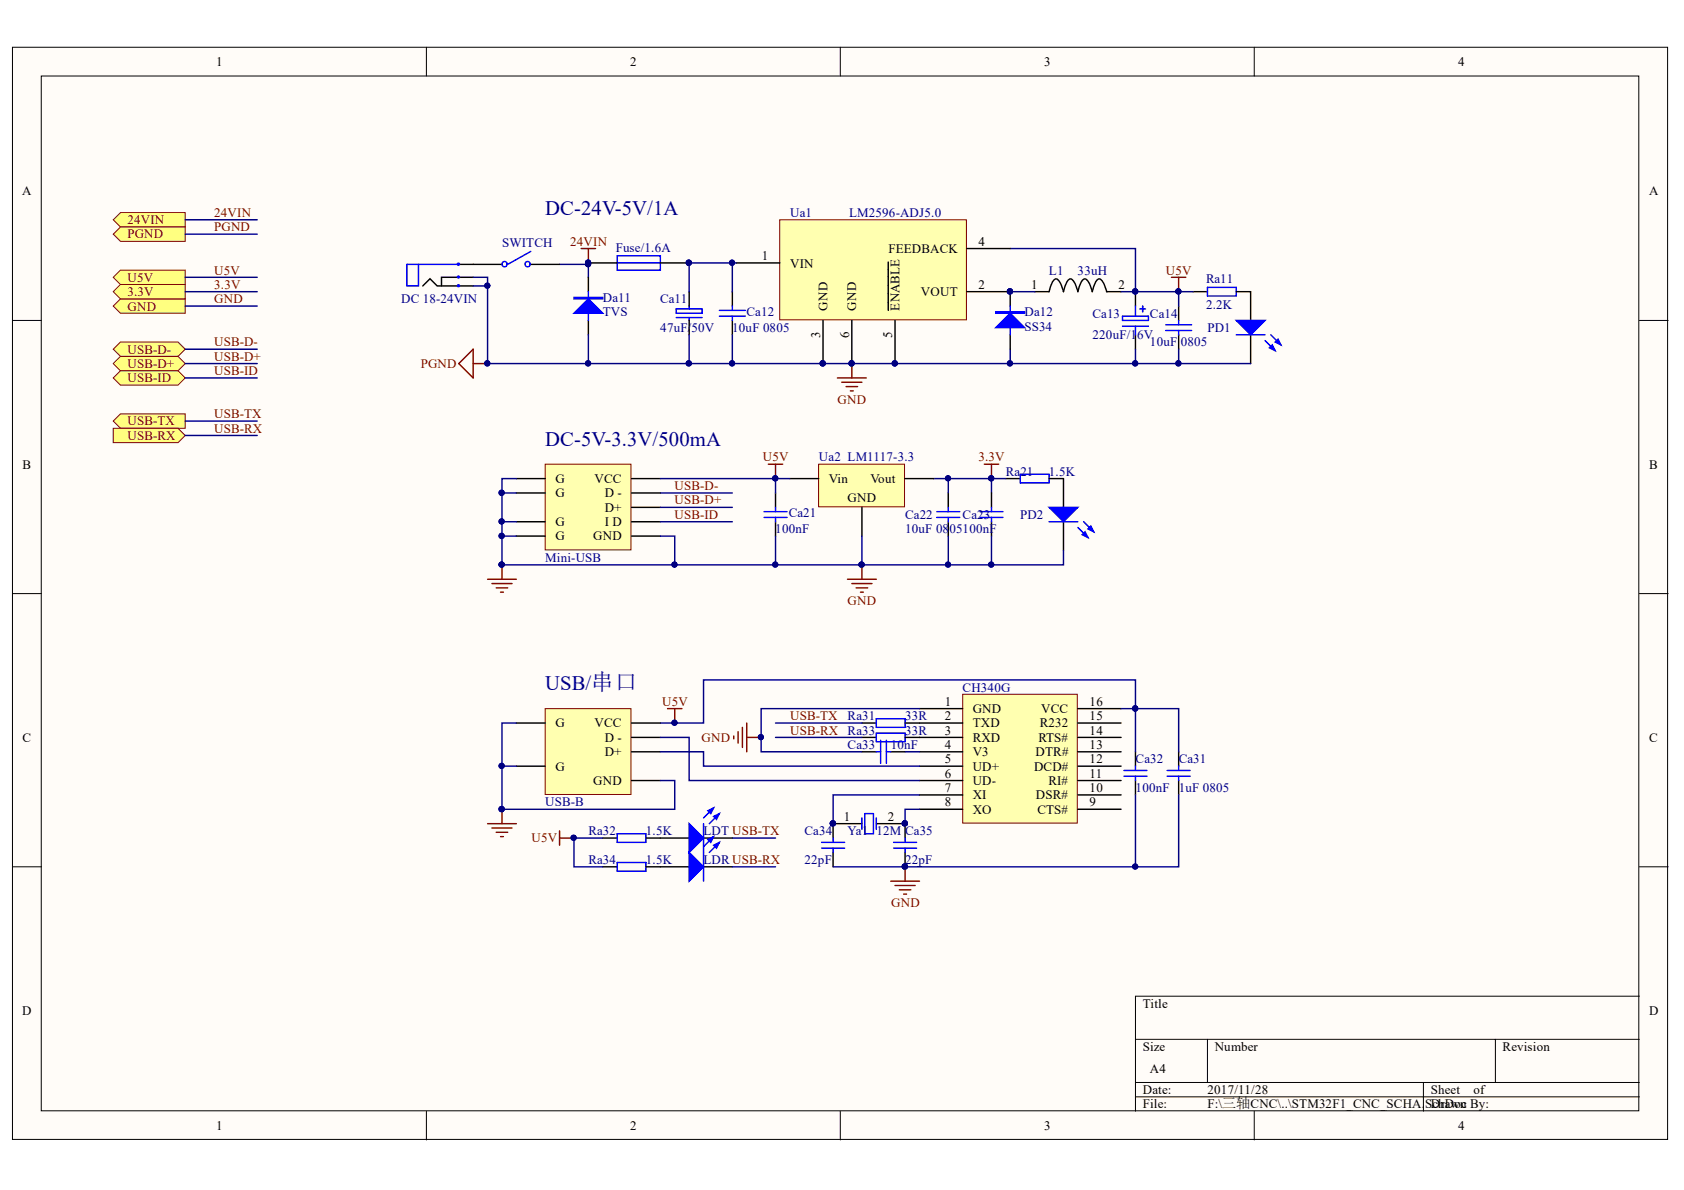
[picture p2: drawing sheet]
<svg xmlns="http://www.w3.org/2000/svg" width="297mm" height="210mm" viewBox="0 0 297 210" stroke-linecap="round" stroke-linejoin="round" font-family="sans-serif">
<g fill="#fffcf8" stroke="#000" stroke-width=".18">
<path d="M2.2 8.3h291.9v192.7h-291.9z"/>
<path d="M7.3 13.4h281.8v182.5h-281.8z"/>
</g>
<g fill="none" stroke="#000" stroke-width=".18">
<path d="M75.2 8.3v5.1M148.2 8.3v5.1M221.2 8.3v5.1M2.2 56.5h5.1M289.2 56.5h5M2.2 104.7h5.1M289.2 104.7h5M2.2 152.9h5.1M289.2 152.9h5M289.2 175.7h-88.9v20.3M75.2 196v5.1M148.2 196v5.1"/>
<path d="M200.3 183.3h88.9M200.3 190.9h88.9M200.3 193.5h88.9M213 183.3v7.6M221.2 196v5.1M251.1 190.9v5.1M263.8 183.3v7.6"/>
</g>
<path d="M177.4 84.4h2.6M185 84.4h2.6v5.1M187.6 92v5.1" fill="none" stroke="#000" stroke-width=".25"/>
<path d="M180 83.7h5v1.5h-5z" fill="none" stroke="#00f" stroke-width=".25"/>
<path d="M185 89.5h5.1l-2.5 2.5z" fill="#00f"/>
<path d="M185 89.5h5.1l-2.5 2.5zM190.1 93l1.8 1.8M191.1 92l1.8 1.8" fill="none" stroke="#00f" stroke-width=".25"/>
<path d="M190.9 94.3l.5-.5 .5 1z" fill="#00f"/>
<path d="M190.9 94.3l.5-.5 .5 1z" fill="none" stroke="#00f" stroke-width=".25"/>
<path d="M191.9 93.3l.5-.5 .5 1z" fill="#00f"/>
<g fill="none" stroke="#00f" stroke-width=".25">
<path d="M119.3 54.5h4.5v.8h-4.5zM119.3 56h4.5M121.6 54v.5M121.6 56v.5M126.9 55.8h4.6M126.9 54.7h4.6M129.2 54v.7M129.2 55.8v.7M175.6 55h5.1v.3h-5.1zM175.6 55.1h5.1M178.2 54v5.1M198 55.8h4.6v.7h-4.6z"/>
<path d="M198 57.5h4.6M200.3 54v1.8M200.3 57.5v1.6M201.6 54v1M185 92h5.1M191.9 93.3l.5-.5 .5 1z"/>
</g>
<path d="M102.5 43.8h2.5M103.8 43.8v2.6M206.6 48.9h2.6M207.9 48.9v2.6M80.9 64.1l2.6-2.5v5.1zM83.5 64.1h2.5" fill="none" stroke="#800000" stroke-width=".25"/>
<g fill="#000080" stroke="#000080" stroke-width=".18">
<circle cx="85.9" cy="64.1" r=".46"/>
<circle cx="103.7" cy="46.3" r=".46"/>
<circle cx="178.1" cy="64.1" r=".46"/>
<circle cx="200.2" cy="64.1" r=".46"/>
<circle cx="207.9" cy="51.4" r=".46"/>
</g>
<path d="M121.6 51.5v2.5M121.6 56.5v2.6M129.2 51.5v2.5M129.2 56.5v2.6M178.2 59.1v2.5M182.5 51.5h2.5a2.88 2.88 0 0 1 1.2-2.3 2.02 2.02 0 0 1 1.2 1.7l.2 .6a2.88 2.88 0 0 1 1.1-2.3 2.02 2.02 0 0 1 1.2 1.7l.2 .6a2.88 2.88 0 0 1 1.2-2.3 2.02 2.02 0 0 1 1.2 1.7l.2 .6a2.88 2.88 0 0 1 1.1-2.3 2.02 2.02 0 0 1 1.2 1.7l.2 .6h2.5M200.3 59.1v2.5" fill="none" stroke="#000" stroke-width=".25"/>
<path d="M178.2 61.6v2.5M200.3 61.6v2.5" fill="none" stroke="#000080" stroke-width=".25"/>
<path d="M175.6 57.8l2.6-2.5 2.5 2.5z" fill="#00f"/>
<path d="M175.6 57.8l2.6-2.5 2.5 2.5zM205.6 58.3h4.6M205.6 57.3h4.6M207.9 56.5v.8M207.9 58.3v.8" fill="none" stroke="#00f" stroke-width=".25"/>
<path d="M129.2 59.1v5M178.2 43.8h22.1v7.7" fill="none" stroke="#000080" stroke-width=".25"/>
<circle cx="129.1" cy="64.1" r=".46" fill="#000080" stroke="#000080" stroke-width=".18"/>
<path d="M207.9 54v2.5M207.9 59.1v2.5" fill="none" stroke="#000" stroke-width=".25"/>
<path d="M137.5 38.8h33v17.6h-33z" fill="#ffffb0" stroke="#800000" stroke-width=".18"/>
<path d="M129.9 46.4h7.7M145.2 56.5v7.6M156.7 46.2v8.5M157.9 56.5v7.6M170.6 51.5h7.6M170.6 43.8h7.6M210.4 51.5h2.6M218.1 51.5h2.5v5M220.6 59.1v5" fill="none" stroke="#000" stroke-width=".25"/>
<g fill="#000080" stroke="#000080" stroke-width=".18">
<circle cx="145.1" cy="64.1" r=".47"/>
<circle cx="157.8" cy="64.1" r=".46"/>
</g>
<path d="M213 50.7h5.1v1.5h-5.1z" fill="none" stroke="#00f" stroke-width=".25"/>
<path d="M218.1 56.5h5l-2.5 2.6z" fill="#00f"/>
<path d="M218.1 56.5h5l-2.5 2.6zM224.2 59.1l1.7 1.7M223.1 60.1l1.8 1.7" fill="none" stroke="#00f" stroke-width=".25"/>
<path d="M223.9 61.3l.5-.5 .5 1z" fill="#00f"/>
<path d="M223.9 61.3l.5-.5 .5 1z" fill="none" stroke="#00f" stroke-width=".25"/>
<path d="M224.9 60.3l.5-.5 .5 1z" fill="#00f"/>
<g fill="none" stroke="#00f" stroke-width=".25">
<path d="M108.9 45.1h7.6v2.5h-7.6zM108.9 46.4h7.6M218.1 59.1h5M224.9 60.3l.5-.5 .5 1zM134.8 90.3h4M134.8 91.3h4M136.8 89.5v.8M136.8 91.3v.7M165.2 90.3h4.1M165.2 91.3h4.1M167.3 89.5v.8M167.3 91.3v.7"/>
<path d="M172.9 90.3h4M172.9 91.3h4M174.9 89.5v.8M174.9 91.3v.7"/>
</g>
<path d="M129.2 46.4v5.1M178.2 51.5h4.3M207.9 51.5h2.5M164.7 84.4h2.6M167.3 87v-2.6h7.6v2.6M174.9 84.4h2.5" fill="none" stroke="#000080" stroke-width=".25"/>
<g fill="#000080" stroke="#000080" stroke-width=".18">
<circle cx="207.9" cy="51.4" r=".46"/>
<circle cx="129.1" cy="46.3" r=".46"/>
<circle cx="103.7" cy="46.3" r=".46"/>
<circle cx="121.5" cy="46.3" r=".47"/>
<circle cx="136.7" cy="84.4" r=".46"/>
<circle cx="174.8" cy="84.4" r=".46"/>
<circle cx="167.2" cy="84.4" r=".46"/>
</g>
<path d="M103.8 46.4h5.1M116.5 46.4h5.1M136.8 87v2.5M136.8 92v2.6M167.3 87v2.5M167.3 92v2.6M174.9 87v2.5M174.9 92v2.6" fill="none" stroke="#000" stroke-width=".25"/>
<path d="M135.5 81.9h2.6M136.8 81.9v2.5M173.6 81.9h2.6M174.9 81.9v2.5" fill="none" stroke="#800000" stroke-width=".25"/>
<path d="M144.4 81.9h15.1v7.5h-15.1z" fill="#ffffb0" stroke="#800000" stroke-width=".18"/>
<path d="M74.6 50.4l1.2-1.2 1.3 1.2h6.4M80.9 46.6h2.6M83.5 48.9h-5.6v1.5M139.3 84.4h5.1M152 89.5v5.1M159.7 84.4h5" fill="none" stroke="#000" stroke-width=".25"/>
<path d="M103.8 46.4v.2h-5.1M197.7 51.5h10.2v2.5M207.9 64.1h12.7M136.8 94.6v5h15.2M139.3 84.4h-2.5v2.6M174.9 94.6v5h12.7v-2.5" fill="none" stroke="#000080" stroke-width=".25"/>
<g fill="#000080" stroke="#000080" stroke-width=".18">
<circle cx="174.8" cy="99.6" r=".46"/>
<circle cx="136.7" cy="84.4" r=".46"/>
<circle cx="136.7" cy="99.6" r=".46"/>
<circle cx="152" cy="99.6" r=".46"/>
<circle cx="207.9" cy="51.4" r=".46"/>
<circle cx="207.8" cy="64.1" r=".46"/>
<circle cx="103.7" cy="46.6" r=".46"/>
<circle cx="103.7" cy="46.3" r=".46"/>
</g>
<path d="M73.8 46.6v3.8h-2v-3.8h9.1" fill="none" stroke="#00f" stroke-width=".25"/>
<g fill="#00f" stroke="#00f" stroke-width=".18">
<circle cx="80.9" cy="46.6" r=".22"/>
<circle cx="80.9" cy="48.9" r=".21"/>
<circle cx="80.9" cy="50.4" r=".22"/>
</g>
<path d="M96.2 81.9h15.1v15.1h-15.1z" fill="#ffffb0" stroke="#800000" stroke-width=".18"/>
<path d="M91.1 84.4h5.1M91.1 87h5.1M91.1 92h5.1M91.1 94.6h5.1M111.4 84.4h5.1M111.4 87h5.1M111.4 89.5h5.1M111.4 92h5.1M111.4 94.6h5.1" fill="none" stroke="#000" stroke-width=".25"/>
<path d="M88.5 99.6v2.6M86 102.2h5.1M86.8 102.9h3.5M87.5 103.7h2.1M88.3 104.5h.5" fill="none" stroke="#800000" stroke-width=".25"/>
<g fill="#000080" stroke="#000080" stroke-width=".18">
<circle cx="88.5" cy="99.6" r=".46"/>
<circle cx="88.5" cy="86.9" r=".47"/>
<circle cx="88.5" cy="92" r=".46"/>
<circle cx="88.5" cy="94.5" r=".47"/>
<circle cx="119" cy="99.6" r=".46"/>
<circle cx="136.7" cy="84.4" r=".46"/>
<circle cx="136.7" cy="99.6" r=".46"/>
</g>
<path d="M88.5 87h2.6M88.5 92h2.6M88.5 94.6h2.6M91.1 84.4h-2.6v15.2h30.5v-5h-2.5M116.5 87h12.7M116.5 92h12.7M116.5 84.4h20.3M116.5 89.5h12.7M119 99.6h17.8" fill="none" stroke="#000080" stroke-width=".25"/>
<path d="M96.2 125h15.1v15.1h-15.1z" fill="#ffffb0" stroke="#800000" stroke-width=".18"/>
<path d="M91.1 127.5h5.1M91.1 135.1h5.1M111.4 127.5h5.1M111.4 130.1h5.1M111.4 132.6h5.1M111.4 137.7h5.1" fill="none" stroke="#000" stroke-width=".25"/>
<path d="M86 145.3h5.1M86.8 146h3.5M87.5 146.8h2.1M88.3 147.6h.5M88.5 142.8v2.5" fill="none" stroke="#800000" stroke-width=".25"/>
<g fill="#000080" stroke="#000080" stroke-width=".18">
<circle cx="88.5" cy="142.7" r=".47"/>
<circle cx="88.5" cy="135.1" r=".46"/>
</g>
<path d="M88.5 135.1h2.6M91.1 127.5h-2.6v15.3h30.5v-5.1h-2.5" fill="none" stroke="#000080" stroke-width=".25"/>
<path d="M169.8 122.5h20.2v22.7h-20.2z" fill="#ffffb0" stroke="#800000" stroke-width=".18"/>
<g fill="none" stroke="#000" stroke-width=".25">
<path d="M152 132.6h2.6M157.1 132.6h2.6M162.2 125h7.6M162.2 127.5h7.6M162.2 130.1h7.6M162.2 132.6h7.6M162.2 135.1h7.6M162.2 137.7h7.6M190.1 125h7.6M190.1 127.5h7.6M190.1 130.1h7.6M190.1 132.6h7.6"/>
<path d="M190.1 135.1h7.6M190.1 137.7h7.6M200.3 132.6v2.5M200.3 137.7v2.5M207.9 132.6v2.5M207.9 137.7v2.5M147 145.3h5M147 150.4v2.5M154.6 145.3h5.1M162.2 140.2h7.6M162.2 142.8h7.6M190.1 140.2h7.6"/>
<path d="M190.1 142.8h7.6"/>
</g>
<g fill="none" stroke="#00f" stroke-width=".25">
<path d="M154.6 132.6h.7M155.3 130.6v4M156.3 130.6v4M156.3 132.6h.8M198.3 136.9h4M198.3 135.9h4M200.3 135.1v.8M200.3 136.9v.8M205.9 136.9h4M205.9 135.9h4M207.9 135.1v.8M207.9 136.9v.8"/>
<path d="M144.9 149.6h4.1M147 149.6v.8M152 144.3v2M152.5 143.5h1.6v3.6h-1.6zM154.6 144.3v2"/>
</g>
<path d="M116.5 130.1h5.1v7.6h40.6M116.5 132.6h7.6v2.5h38.1M159.7 132.6h2.5M162.2 125h-27.9v7.6h17.7M200.3 125v7.6M147 152.9h53.3M162.2 142.8h-2.5v2.5M162.2 140.2h-15.2v5.1M200.3 140.2v12.7h7.6v-12.7" fill="none" stroke="#000080" stroke-width=".25"/>
<g fill="#000080" stroke="#000080" stroke-width=".18">
<circle cx="134.2" cy="130" r=".46"/>
<circle cx="200.2" cy="125" r=".46"/>
<circle cx="200.2" cy="152.8" r=".46"/>
<circle cx="119" cy="127.5" r=".46"/>
</g>
<path d="M117.7 125h2.6M119 125v2.5" fill="none" stroke="#800000" stroke-width=".25"/>
<path d="M20 38.8l1.2-1.3h11.5v2.5h-11.5z" fill-rule="evenodd" fill="#ffff80" stroke="#800000" stroke-width=".18"/>
<path d="M32.7 38.8h12.7" fill="none" stroke="#000080" stroke-width=".25"/>
<path d="M20 41.3l1.2-1.3h11.5v2.6h-11.5z" fill-rule="evenodd" fill="#ffff80" stroke="#800000" stroke-width=".18"/>
<path d="M32.7 41.3h12.7" fill="none" stroke="#000080" stroke-width=".25"/>
<path d="M20 48.9l1.2-1.3h11.5v2.6h-11.5z" fill-rule="evenodd" fill="#ffff80" stroke="#800000" stroke-width=".18"/>
<path d="M32.7 48.9h12.7" fill="none" stroke="#000080" stroke-width=".25"/>
<path d="M20 54l1.2-1.3h11.5v2.6h-11.5z" fill-rule="evenodd" fill="#ffff80" stroke="#800000" stroke-width=".18"/>
<path d="M32.7 54h12.7" fill="none" stroke="#000080" stroke-width=".25"/>
<path d="M20 61.6l1.2-1.3h10.2l1.3 1.3-1.3 1.3h-10.2z" fill-rule="evenodd" fill="#ffff80" stroke="#800000" stroke-width=".18"/>
<path d="M32.7 61.6h12.7" fill="none" stroke="#000080" stroke-width=".25"/>
<path d="M20 64.1l1.2-1.2h10.2l1.3 1.2-1.3 1.3h-10.2z" fill-rule="evenodd" fill="#ffff80" stroke="#800000" stroke-width=".18"/>
<path d="M32.7 64.1h12.7" fill="none" stroke="#000080" stroke-width=".25"/>
<path d="M20 66.7l1.2-1.3h10.2l1.3 1.3-1.3 1.2h-10.2z" fill-rule="evenodd" fill="#ffff80" stroke="#800000" stroke-width=".18"/>
<path d="M32.7 66.7h12.7" fill="none" stroke="#000080" stroke-width=".25"/>
<path d="M20 74.3l1.2-1.3h11.5v2.5h-11.5z" fill-rule="evenodd" fill="#ffff80" stroke="#800000" stroke-width=".18"/>
<path d="M32.7 74.3h12.7" fill="none" stroke="#000080" stroke-width=".25"/>
<path d="M20 75.5h11.4l1.3 1.3-1.3 1.3h-11.4z" fill-rule="evenodd" fill="#ffff80" stroke="#800000" stroke-width=".18"/>
<path d="M129.9 46.4h-8.3v5.1M32.7 76.8h12.7M152 94.6v5h22.9M167.3 94.6v5M136.8 127.5h15.2M136.8 130.1h15.2M197.7 125h10.2v7.6M200.3 125v-5.1h-76.2v7.6h-7.6" fill="none" stroke="#000080" stroke-width=".25"/>
<g fill="#000080" stroke="#000080" stroke-width=".18">
<circle cx="119" cy="127.5" r=".46"/>
<circle cx="200.2" cy="125" r=".46"/>
<circle cx="167.2" cy="99.6" r=".46"/>
<circle cx="121.5" cy="46.3" r=".47"/>
<circle cx="129.1" cy="46.3" r=".46"/>
<circle cx="152" cy="99.6" r=".46"/>
<circle cx="174.8" cy="99.6" r=".46"/>
<circle cx="134.2" cy="130" r=".46"/>
</g>
<path d="M152 127.5h2.6M152 130.1h2.6M159.7 127.5h2.5M159.7 130.1h2.5" fill="none" stroke="#000" stroke-width=".25"/>
<path d="M154.6 126.8h5.1v1.5h-5.1zM154.6 129.3h5.1v1.5h-5.1z" fill="none" stroke="#00f" stroke-width=".25"/>
<g fill="none" stroke="#800000" stroke-width=".25">
<path d="M147.7 66.7h5.1M148.5 67.4h3.5M149.2 68.2h2.1M150 68.9h.5M150.3 64.1v2.6M152 99.6v2.6M149.5 102.2h5.1M150.3 102.9h3.5M151 103.7h2M151.8 104.5h.5M129.4 129.8v.5M130.2 129.1v2"/>
<path d="M131 128.3v3.5M131.7 127.5v5.1M131.7 130.1h2.6"/>
</g>
<path d="M20 51.5l1.2-1.3h11.5v2.5h-11.5z" fill-rule="evenodd" fill="#ffff80" stroke="#800000" stroke-width=".18"/>
<path d="M32.7 51.5h12.7" fill="none" stroke="#000080" stroke-width=".25"/>
<path d="M106.3 147.8h2.6M106.3 152.9h2.6M113.9 147.8h7.7M113.9 152.9h2.6M124.1 147.8h5.1" fill="none" stroke="#000" stroke-width=".25"/>
<path d="M108.9 147.1h5v1.5h-5zM108.9 152.1h5v1.6h-5z" fill="none" stroke="#00f" stroke-width=".25"/>
<path d="M121.6 145.3l2.5 2.5-2.5 2.6z" fill="#00f"/>
<path d="M121.6 145.3l2.5 2.5-2.5 2.6zM125.9 142.5l-1.8 1.8M126.9 143.5l-1.8 1.8" fill="none" stroke="#00f" stroke-width=".25"/>
<path d="M125.9 144l1-.5-.5 1z" fill="#00f"/>
<path d="M125.9 144l1-.5-.5 1z" fill="none" stroke="#00f" stroke-width=".25"/>
<path d="M124.9 143l1-.5-.5 1z" fill="#00f"/>
<path d="M124.1 145.3v5.1M124.9 143l1-.5-.5 1z" fill="none" stroke="#00f" stroke-width=".25"/>
<path d="M116.5 152.9h5.1M124.1 152.9h5.1" fill="none" stroke="#000" stroke-width=".25"/>
<path d="M121.6 150.4l2.5 2.5-2.5 2.5z" fill="#00f"/>
<path d="M121.6 150.4l2.5 2.5-2.5 2.5zM125.9 147.6l-1.8 1.7M126.9 148.6l-1.8 1.8" fill="none" stroke="#00f" stroke-width=".25"/>
<path d="M125.9 149.1l1-.5-.5 1z" fill="#00f"/>
<path d="M125.9 149.1l1-.5-.5 1z" fill="none" stroke="#00f" stroke-width=".25"/>
<path d="M124.9 148.1l1-.5-.5 1z" fill="#00f"/>
<g fill="none" stroke="#00f" stroke-width=".25">
<path d="M93.6 44.3l-4 2.3M101.2 52.5h5.1v.2h-5.1zM101.2 52.6h5.1M103.8 51.5v5M124.1 150.4v5M124.9 148.1l1-.5-.5 1z"/>
<circle cx="89" cy="46.6" r=".46"/>
<circle cx="93.1" cy="46.6" r=".46"/>
</g>
<path d="M83.5 48.9h2.5v1.5M83.5 50.4h2.5v13.7h35.6M103.8 46.6v2.3M121.6 59.1v5h86.3v-2.5M106.3 147.8h-5.1v5.1h5.1M129.2 147.8h7.6M129.2 152.9h7.6" fill="none" stroke="#000080" stroke-width=".25"/>
<g fill="#000080" stroke="#000080" stroke-width=".18">
<circle cx="101.2" cy="147.8" r=".46"/>
<circle cx="86" cy="50.4" r=".46"/>
<circle cx="85.9" cy="64.1" r=".46"/>
<circle cx="103.7" cy="64.1" r=".46"/>
<circle cx="121.5" cy="64.1" r=".47"/>
<circle cx="207.8" cy="64.1" r=".46"/>
<circle cx="200.2" cy="64.1" r=".46"/>
<circle cx="178.1" cy="64.1" r=".46"/>
<circle cx="157.8" cy="64.1" r=".46"/>
<circle cx="145.1" cy="64.1" r=".47"/>
<circle cx="129.1" cy="64.1" r=".46"/>
<circle cx="103.7" cy="46.6" r=".46"/>
</g>
<path d="M98.7 146.6v2.5M98.7 147.8h2.5" fill="none" stroke="#800000" stroke-width=".25"/>
<path d="M83.5 46.6h5M93.6 46.6h5.1M103.8 48.9v2.6M103.8 56.5v2.6" fill="none" stroke="#000" stroke-width=".25"/>
<path d="M101.2 55.3l2.6-2.6 2.5 2.6z" fill="#00f"/>
<path d="M101.2 55.3l2.6-2.6 2.5 2.6z" fill="none" stroke="#00f" stroke-width=".25"/>
<path d="M103.8 59.1v5" fill="none" stroke="#000080" stroke-width=".25"/>
<circle cx="103.7" cy="64.1" r=".46" fill="#000080" stroke="#000080" stroke-width=".18"/>
<path d="M157.1 155.4h5.1M157.9 156.2h3.5M158.6 157h2.1M159.4 157.7h.5M159.7 152.9v2.5" fill="none" stroke="#800000" stroke-width=".25"/>
<text font-size="8.5" fill="#000080" x="149.6" y="62">PIUa106</text>
<g font-size="3.6" fill="#000080">
<text x="96.2" y="38">DC-24V-5V/1A</text>
<text x="96.2" y="78.6">DC-5V-3.3V/500mA</text>
<text x="96.2" y="121.6">USB/串口</text>
</g>
<g font-size="3.5" fill="#000080">
<text x="177.4" y="53.2">PIDa1202</text>
<text x="199.7" y="53.2">PICa1301</text>
<text x="146.1" y="147.4">PICa3402</text>
<text x="158.8" y="147.4">PICa3502</text>
<text x="158.8" y="152.7">PICa3501</text>
</g>
<g font-size="2.3">
<text x="38.1" y="11.6">1</text>
<text x="111.1" y="11.6">2</text>
<text x="184.2" y="11.6">3</text>
<text x="257.2" y="11.6">4</text>
<text x="3.9" y="34.4">A</text>
<text x="290.9" y="34.4">A</text>
<text x="134.4" y="45.9">1</text>
<text x="139.4" y="47.2">VIN</text>
<text x="156.7" y="44.7">FEEDBACK</text>
<text x="172.6" y="43.4">4</text>
<text x="162.4" y="52.3">VOUT</text>
<text x="172.6" y="51">2</text>
<text x="181.9" y="51">1</text>
<text x="197.3" y="51">2</text>
<text x="144.7" y="59.7" transform="rotate(-90 144.7 59.7)">3</text>
<text x="146" y="54.8" transform="rotate(-90 146 54.8)">GND</text>
<text x="149.8" y="59.7" transform="rotate(-90 149.8 59.7)">6</text>
<text x="151" y="54.8" transform="rotate(-90 151 54.8)">GND</text>
<text x="157.4" y="59.7" transform="rotate(-90 157.4 59.7)">5</text>
<text x="158.6" y="54.8" transform="rotate(-90 158.6 54.8)">ENABLE</text>
<text x="4" y="82.6">B</text>
<text x="290.9" y="82.6">B</text>
<text x="98" y="85.2">G</text>
<text x="98" y="87.7">G</text>
<text x="104.9" y="85.2">VCC</text>
<text x="106.7" y="87.7">D -</text>
<text x="146.2" y="85.2">Vin</text>
<text x="149.5" y="88.5">GND</text>
<text x="153.6" y="85.2">Vout</text>
<text x="98" y="92.8">G</text>
<text x="98" y="95.3">G</text>
<text x="104.6" y="95.3">GND</text>
<text x="106.7" y="90.2">D+</text>
<text x="106.7" y="92.8">I D</text>
<text x="166.7" y="124.5">1</text>
<text x="171.6" y="125.8">GND</text>
<text x="183.7" y="125.8">VCC</text>
<text x="192.2" y="124.5">16</text>
<text x="4" y="130.8">C</text>
<text x="98" y="128.3">G</text>
<text x="104.9" y="128.3">VCC</text>
<text x="106.7" y="130.8">D -</text>
<text x="166.7" y="129.6">3</text>
<text x="166.7" y="127">2</text>
<text x="171.6" y="128.3">TXD</text>
<text x="171.6" y="130.8">RXD</text>
<text x="183.2" y="130.8">RTS#</text>
<text x="183.4" y="128.3">R232</text>
<text x="192.2" y="127">15</text>
<text x="192.2" y="129.6">14</text>
<text x="290.9" y="130.8">C</text>
<text x="98" y="135.9">G</text>
<text x="106.7" y="133.4">D+</text>
<text x="166.7" y="132.1">4</text>
<text x="166.7" y="134.6">5</text>
<text x="166.7" y="137.2">6</text>
<text x="171.6" y="133.4">V3</text>
<text x="171.6" y="135.9">UD+</text>
<text x="182.4" y="135.9">DCD#</text>
<text x="182.6" y="133.4">DTR#</text>
<text x="192.2" y="134.6">12</text>
<text x="192.2" y="137.2">11</text>
<text x="192.2" y="132.1">13</text>
<text x="104.6" y="138.4">GND</text>
<text x="166.7" y="139.7">7</text>
<text x="166.7" y="142.2">8</text>
<text x="171.6" y="138.4">UD-</text>
<text x="171.6" y="141">XI</text>
<text x="171.6" y="143.5">XO</text>
<text x="182.7" y="141">DSR#</text>
<text x="183" y="143.5">CTS#</text>
<text x="184.9" y="138.4">RI#</text>
<text x="192.2" y="142.2">9</text>
<text x="192.2" y="139.7">10</text>
<text x="148.8" y="144.8">1</text>
<text x="156.6" y="144.8">2</text>
<text x="3.9" y="179">D</text>
<text x="201.6" y="177.8">Title</text>
<text x="290.9" y="179">D</text>
<text x="201.6" y="185.4">Size</text>
<text x="214.3" y="185.4">Number</text>
<text x="265.1" y="185.4">Revision</text>
<text x="202.8" y="189.2">A4</text>
<text x="201.6" y="193">Date:</text>
<text x="201.6" y="195.5">File:</text>
<text x="213" y="193">2017/11/28</text>
<text x="213" y="195.5">F:\三轴CNC\..\STM32F1_CNC_SCHA.SchDoc By:</text>
<text x="252.4" y="193">Sheet</text>
<text x="252.4" y="195.5">Drawn</text>
<text x="259.9" y="193">of</text>
<text x="38.1" y="199.3">1</text>
<text x="111.1" y="199.3">2</text>
<text x="184.2" y="199.3">3</text>
<text x="257.2" y="199.3">4</text>
</g>
<g font-size="2.3" fill="#800000">
<text x="22.5" y="39.5">24VIN</text>
<text x="37.8" y="38.2">24VIN</text>
<text x="37.8" y="40.8">PGND</text>
<text x="22.5" y="42">PGND</text>
<text x="100.6" y="43.4">24VIN</text>
<text x="22.5" y="49.7">U5V</text>
<text x="22.5" y="52.3">3.3V</text>
<text x="37.8" y="48.5">U5V</text>
<text x="37.8" y="53.5">GND</text>
<text x="37.8" y="51">3.3V</text>
<text x="205.6" y="48.5">U5V</text>
<text x="22.5" y="54.8">GND</text>
<text x="22.5" y="62.4">USB-D-</text>
<text x="22.5" y="64.9">USB-D+</text>
<text x="37.8" y="61.1">USB-D-</text>
<text x="37.8" y="63.6">USB-D+</text>
<text x="74.2" y="64.9">PGND</text>
<text x="22.5" y="67.4">USB-ID</text>
<text x="37.8" y="66.2">USB-ID</text>
<text x="147.7" y="71.2">GND</text>
<text x="22.5" y="75">USB-TX</text>
<text x="22.5" y="77.6">USB-RX</text>
<text x="37.8" y="73.8">USB-TX</text>
<text x="37.8" y="76.3">USB-RX</text>
<text x="134.6" y="81.4">U5V</text>
<text x="172.6" y="81.4">3.3V</text>
<text x="119" y="86.4">USB-D-</text>
<text x="119" y="89">USB-D+</text>
<text x="119" y="91.5">USB-ID</text>
<text x="149.5" y="106.8">GND</text>
<text x="116.8" y="124.5">U5V</text>
<text x="123.7" y="130.8">GND</text>
<text x="139.4" y="129.6">USB-RX</text>
<text x="139.4" y="127">USB-TX</text>
<text x="93.7" y="148.6">U5V</text>
<text x="157.2" y="160">GND</text>
</g>
<g font-size="2.3" fill="#000080">
<text x="139.4" y="38.2">Ua1</text>
<text x="149.8" y="38.2">LM2596-ADJ5.0</text>
<text x="88.6" y="43.6">SWITCH</text>
<text x="108.6" y="44.4">Fuse/1.6A</text>
<text x="70.7" y="53.5">DC 18-24VIN</text>
<text x="106.3" y="53.3">Da11</text>
<text x="116.5" y="53.5">Ca11</text>
<text x="185" y="48.5">L1</text>
<text x="190.1" y="48.5">33uH</text>
<text x="212.7" y="50">Ra11</text>
<text x="106.3" y="55.8">TVS</text>
<text x="116.5" y="58.6">47uF/</text>
<text x="122" y="58.6">50V</text>
<text x="129.1" y="58.6">10uF 0805</text>
<text x="131.7" y="55.8">Ca12</text>
<text x="180.7" y="55.8">Da12</text>
<text x="180.7" y="58.3">SS34</text>
<text x="192.7" y="56.1">Ca13</text>
<text x="192.7" y="59.8">220uF/1</text>
<text x="200.6" y="59.8">6V</text>
<text x="202.8" y="56.1">Ca14</text>
<text x="212.7" y="54.5">2.2K</text>
<text x="213" y="58.6">PD1</text>
<text x="202.8" y="61.1">10uF 0805</text>
<text x="144.4" y="81.4">Ua2 LM1117-3.3</text>
<text x="177.4" y="83.9">Ra21</text>
<text x="185" y="83.9">1.5K</text>
<text x="136.8" y="94">100nF</text>
<text x="139.1" y="91.3">Ca21</text>
<text x="159.7" y="91.5">Ca22</text>
<text x="159.7" y="94">10uF 08</text>
<text x="167.5" y="94">05100nF</text>
<text x="169.8" y="91.5">Ca23</text>
<text x="179.9" y="91.5">PD2</text>
<text x="96.2" y="99.1">Mini-USB</text>
<text x="169.8" y="122">CH340G</text>
<text x="149.5" y="127">Ra31</text>
<text x="149.5" y="129.6">Ra33</text>
<text x="159.7" y="127">33R</text>
<text x="159.7" y="129.6">33R</text>
<text x="149.5" y="132.1">Ca33</text>
<text x="157.1" y="132.1">10nF</text>
<text x="200.3" y="134.6">Ca32</text>
<text x="207.9" y="134.6">Ca31</text>
<text x="96.2" y="142.2">USB-B</text>
<text x="200.3" y="139.7">100nF</text>
<text x="207.9" y="139.7">1uF 0805</text>
<text x="103.8" y="147.3">Ra32</text>
<text x="113.9" y="147.3">1.5K</text>
<text x="124.1" y="147.3">LDT USB-TX</text>
<text x="141.9" y="147.3">Ca34</text>
<text x="149.5" y="147.3">Ya1</text>
<text x="154.6" y="147.3">12M</text>
<text x="159.7" y="147.3">Ca35</text>
<text x="103.8" y="152.4">Ra34</text>
<text x="113.9" y="152.4">1.5K</text>
<text x="124.1" y="152.4">LDRUSB-RX</text>
<text x="141.9" y="152.4">22pF</text>
<text x="159.7" y="152.4">22pF</text>
</g>
</svg>
